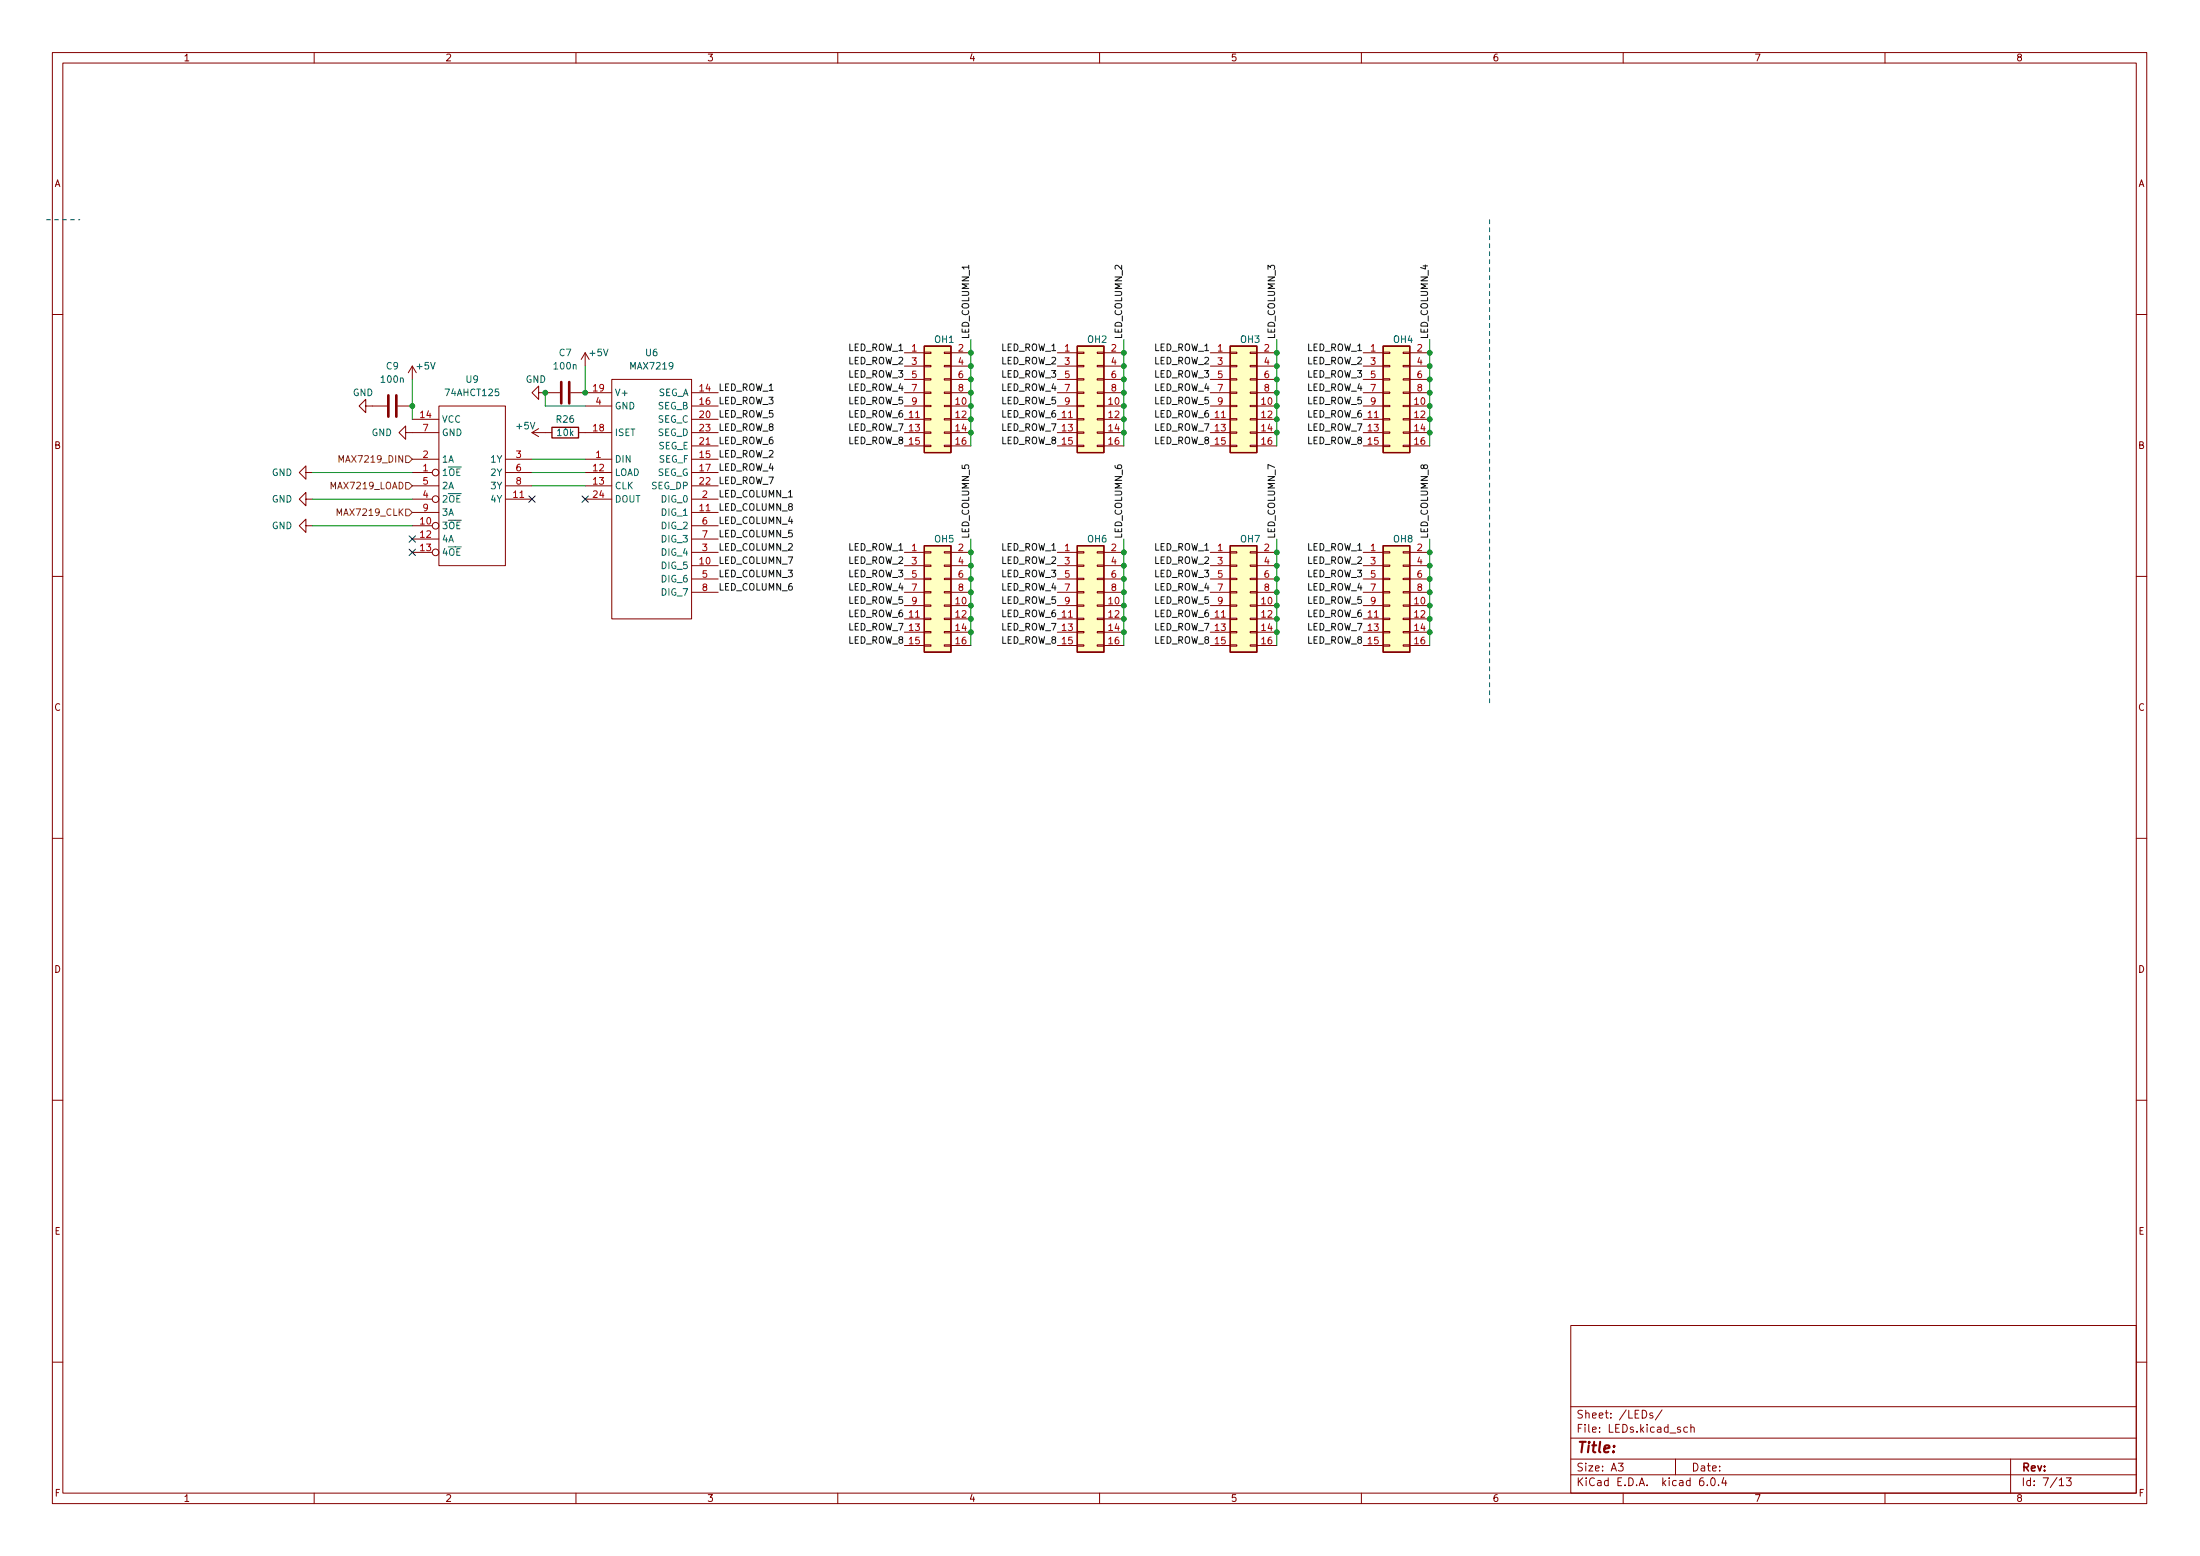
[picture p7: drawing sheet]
<svg xmlns="http://www.w3.org/2000/svg" width="420mm" height="297mm" viewBox="0 0 420 297" stroke-linecap="round" stroke-linejoin="round" font-family="sans-serif">
<g fill="none" stroke="#840000" stroke-width=".19">
<path d="M10 10h400v277h-400zM12 12h396v273h-396zM60 10v2M110 10v2M160 10v2M210 10v2M260 10v2M310 10v2M360 10v2M10 60h2M69.8 77.5v-1.3l-1.2 1.3 1.2 1.3v-1.3h4.1M75.9 77.5h2.8"/>
<path d="M78.7 69.9l-.7 1.3M78.7 69.9v2.5M78.7 69.9l.8 1.3M83.8 77.5h12.7v30.5h-12.7zM102.9 75v-1.3l-1.3 1.3 1.3 1.2v-1.2h4M109 75h7.8M111.8 77.5h5M111.8 67.3l-.8 1.3M111.8 67.3v2.6M111.8 67.3l.7 1.3M116.8 72.4h15.3v45.7h-15.3zM132.1 77.5h5.1"/>
<path d="M132.1 75h5.1M172.7 67.3h3.8M172.7 77.5h3.8M172.7 69.9h3.8M172.7 72.4h3.8M172.7 75h3.8M176.5 79.9h1.3v.3h-1.3zM176.5 77.4h1.3v.2h-1.3zM176.5 74.8h1.3v.3h-1.3zM176.5 72.3h1.3v.3h-1.3zM176.5 69.8h1.3v.2h-1.3zM176.5 67.2h1.3v.3h-1.3z"/>
<path d="M180.3 79.9h1.3v.3h-1.3zM180.3 77.4h1.3v.2h-1.3zM180.3 74.8h1.3v.3h-1.3zM180.3 72.3h1.3v.3h-1.3zM180.3 69.8h1.3v.2h-1.3zM180.3 67.2h1.3v.3h-1.3zM181.6 67.3h3.8M181.6 77.5h3.8M181.6 69.9h3.8M181.6 72.4h3.8M181.6 75h3.8M201.9 67.3h3.8"/>
<path d="M201.9 77.5h3.8M201.9 69.9h3.8M201.9 72.4h3.8M201.9 75h3.8M205.7 79.9h1.3v.3h-1.3zM205.7 77.4h1.3v.2h-1.3zM205.7 74.8h1.3v.3h-1.3zM205.7 72.3h1.3v.3h-1.3zM205.7 69.8h1.3v.2h-1.3zM205.7 67.2h1.3v.3h-1.3zM209.5 79.9h1.3v.3h-1.3zM209.5 77.4h1.3v.2h-1.3z"/>
<path d="M209.5 74.8h1.3v.3h-1.3zM209.5 72.3h1.3v.3h-1.3zM209.5 69.8h1.3v.2h-1.3zM209.5 67.2h1.3v.3h-1.3zM210.8 67.3h3.8M210.8 77.5h3.8M210.8 69.9h3.8M210.8 72.4h3.8M210.8 75h3.8M231.1 67.3h3.8M231.1 77.5h3.8M231.1 69.9h3.8"/>
<path d="M231.1 72.4h3.8M231.1 75h3.8M234.9 79.9h1.3v.3h-1.3zM234.9 77.4h1.3v.2h-1.3zM234.9 74.8h1.3v.3h-1.3zM234.9 72.3h1.3v.3h-1.3zM234.9 69.8h1.3v.2h-1.3zM234.9 67.2h1.3v.3h-1.3zM238.8 79.9h1.2v.3h-1.2zM238.8 77.4h1.2v.2h-1.2zM238.8 74.8h1.2v.3h-1.2zM238.8 72.3h1.2v.3h-1.2z"/>
<path d="M238.8 69.8h1.2v.2h-1.2zM238.8 67.2h1.2v.3h-1.2zM240 67.3h3.8M240 77.5h3.8M240 69.9h3.8M240 72.4h3.8M240 75h3.8M260.3 67.3h3.9M260.3 77.5h3.9M260.3 69.9h3.9M260.3 72.4h3.9M260.3 75h3.9"/>
<path d="M264.2 79.9h1.2v.3h-1.2zM264.2 77.4h1.2v.2h-1.2zM264.2 74.8h1.2v.3h-1.2zM264.2 72.3h1.2v.3h-1.2zM264.2 69.8h1.2v.2h-1.2zM264.2 67.2h1.2v.3h-1.2zM268 79.9h1.2v.3h-1.2zM268 77.4h1.2v.2h-1.2zM268 74.8h1.2v.3h-1.2zM268 72.3h1.2v.3h-1.2zM268 69.8h1.2v.2h-1.2zM268 67.2h1.2v.3h-1.2z"/>
<path d="M269.2 67.3h3.8M269.2 77.5h3.8M269.2 69.9h3.8M269.2 72.4h3.8M269.2 75h3.8M408 60h2M58.4 95.3v-1.3l-1.3 1.3 1.3 1.3v-1.3h1.3M58.4 90.2v-1.3l-1.3 1.3 1.3 1.3v-1.3h1.3M77.5 82.6v-1.3l-1.3 1.3 1.3 1.3v-1.3h6.3M78.7 80h5.1M78.7 90.2h3.8M78.7 95.3h3.8"/>
<path d="M78.7 87.7h5.1M78.7 92.7h5.1M78.7 97.8h5.1M96.5 90.2h5.1M96.5 95.3h5.1M96.5 87.7h5.1M96.5 92.7h5.1M101.6 82.6h3.8M101.6 82.6l1.3 .7M102.9 81.8l-1.3 .8M110.5 82.6h6.3M111.8 90.2h5"/>
<path d="M111.8 95.3h5M111.8 87.7h5M111.8 92.7h5M132.1 80h5.1M132.1 90.2h5.1M132.1 95.3h5.1M132.1 87.7h5.1M132.1 92.7h5.1M132.1 82.6h5.1M132.1 97.8h5.1M132.1 85.1h5.1M172.7 80h3.8"/>
<path d="M172.7 82.6h3.8M172.7 85.1h3.8M176.5 85h1.3v.3h-1.3zM176.5 82.5h1.3v.2h-1.3zM180.3 85h1.3v.3h-1.3zM180.3 82.5h1.3v.2h-1.3zM181.6 80h3.8M181.6 82.6h3.8M181.6 85.1h3.8M201.9 80h3.8M201.9 82.6h3.8M201.9 85.1h3.8"/>
<path d="M205.7 85h1.3v.3h-1.3zM205.7 82.5h1.3v.2h-1.3zM209.5 85h1.3v.3h-1.3zM209.5 82.5h1.3v.2h-1.3zM210.8 80h3.8M210.8 82.6h3.8M210.8 85.1h3.8M231.1 80h3.8M231.1 82.6h3.8M231.1 85.1h3.8M234.9 85h1.3v.3h-1.3zM234.9 82.5h1.3v.2h-1.3z"/>
<path d="M238.8 85h1.2v.3h-1.2zM238.8 82.5h1.2v.2h-1.2zM240 80h3.8M240 82.6h3.8M240 85.1h3.8M260.3 80h3.9M260.3 82.6h3.9M260.3 85.1h3.9M264.2 85h1.2v.3h-1.2zM264.2 82.5h1.2v.2h-1.2zM268 85h1.2v.3h-1.2zM268 82.5h1.2v.2h-1.2z"/>
<path d="M269.2 80h3.8M269.2 82.6h3.8M269.2 85.1h3.8M10 110h2M58.4 100.4v-1.3l-1.3 1.3 1.3 1.2v-1.2h1.3M78.7 100.4h3.8M78.7 102.9h5.1M78.7 105.4h3.8M132.1 100.4h5.1M132.1 102.9h5.1M132.1 105.4h5.1M132.1 108h5.1"/>
<path d="M132.1 110.5h5.1M132.1 113.1h5.1M172.7 105.4h3.8M172.7 115.6h3.8M172.7 118.1h3.8M172.7 108h3.8M172.7 110.5h3.8M172.7 113.1h3.8M176.5 118h1.3v.3h-1.3zM176.5 115.5h1.3v.2h-1.3zM176.5 112.9h1.3v.3h-1.3zM176.5 110.4h1.3v.3h-1.3z"/>
<path d="M176.5 107.9h1.3v.2h-1.3zM176.5 105.3h1.3v.3h-1.3zM180.3 118h1.3v.3h-1.3zM180.3 115.5h1.3v.2h-1.3zM180.3 112.9h1.3v.3h-1.3zM180.3 110.4h1.3v.3h-1.3zM180.3 107.9h1.3v.2h-1.3zM180.3 105.3h1.3v.3h-1.3zM181.6 105.4h3.8M181.6 115.6h3.8M181.6 118.1h3.8M181.6 108h3.8"/>
<path d="M181.6 110.5h3.8M181.6 113.1h3.8M201.9 105.4h3.8M201.9 115.6h3.8M201.9 118.1h3.8M201.9 108h3.8M201.9 110.5h3.8M201.9 113.1h3.8M205.7 118h1.3v.3h-1.3zM205.7 115.5h1.3v.2h-1.3zM205.7 112.9h1.3v.3h-1.3zM205.7 110.4h1.3v.3h-1.3z"/>
<path d="M205.7 107.9h1.3v.2h-1.3zM205.7 105.3h1.3v.3h-1.3zM209.5 118h1.3v.3h-1.3zM209.5 115.5h1.3v.2h-1.3zM209.5 112.9h1.3v.3h-1.3zM209.5 110.4h1.3v.3h-1.3zM209.5 107.9h1.3v.2h-1.3zM209.5 105.3h1.3v.3h-1.3zM210.8 105.4h3.8M210.8 115.6h3.8M210.8 118.1h3.8M210.8 108h3.8"/>
<path d="M210.8 110.5h3.8M210.8 113.1h3.8M231.1 105.4h3.8M231.1 115.6h3.8M231.1 118.1h3.8M231.1 108h3.8M231.1 110.5h3.8M231.1 113.1h3.8M234.9 118h1.3v.3h-1.3zM234.9 115.5h1.3v.2h-1.3zM234.9 112.9h1.3v.3h-1.3zM234.9 110.4h1.3v.3h-1.3z"/>
<path d="M234.9 107.9h1.3v.2h-1.3zM234.9 105.3h1.3v.3h-1.3zM238.8 118h1.2v.3h-1.2zM238.8 115.5h1.2v.2h-1.2zM238.8 112.9h1.2v.3h-1.2zM238.8 110.4h1.2v.3h-1.2zM238.8 107.9h1.2v.2h-1.2zM238.8 105.3h1.2v.3h-1.2zM240 105.4h3.8M240 115.6h3.8M240 118.1h3.8M240 108h3.8"/>
<path d="M240 110.5h3.8M240 113.1h3.8M260.3 105.4h3.9M260.3 115.6h3.9M260.3 118.1h3.9M260.3 108h3.9M260.3 110.5h3.9M260.3 113.1h3.9M264.2 118h1.2v.3h-1.2zM264.2 115.5h1.2v.2h-1.2zM264.2 112.9h1.2v.3h-1.2zM264.2 110.4h1.2v.3h-1.2z"/>
<path d="M264.2 107.9h1.2v.2h-1.2zM264.2 105.3h1.2v.3h-1.2zM268 118h1.2v.3h-1.2zM268 115.5h1.2v.2h-1.2zM268 112.9h1.2v.3h-1.2zM268 110.4h1.2v.3h-1.2zM268 107.9h1.2v.2h-1.2zM268 105.3h1.2v.3h-1.2zM269.2 105.4h3.8M269.2 115.6h3.8M269.2 118.1h3.8M269.2 108h3.8"/>
<path d="M269.2 110.5h3.8M269.2 113.1h3.8M408 110h2M172.7 120.7h3.8M172.7 123.2h3.8M176.5 123.1h1.3v.3h-1.3zM176.5 120.6h1.3v.2h-1.3zM180.3 123.1h1.3v.3h-1.3zM180.3 120.6h1.3v.2h-1.3zM181.6 120.7h3.8M181.6 123.2h3.8M201.9 120.7h3.8"/>
<path d="M201.9 123.2h3.8M205.7 123.1h1.3v.3h-1.3zM205.7 120.6h1.3v.2h-1.3zM209.5 123.1h1.3v.3h-1.3zM209.5 120.6h1.3v.2h-1.3zM210.8 120.7h3.8M210.8 123.2h3.8M231.1 120.7h3.8M231.1 123.2h3.8M234.9 123.1h1.3v.3h-1.3zM234.9 120.6h1.3v.2h-1.3zM238.8 123.1h1.2v.3h-1.2z"/>
<path d="M238.8 120.6h1.2v.2h-1.2zM240 120.7h3.8M240 123.2h3.8M260.3 120.7h3.9M260.3 123.2h3.9M264.2 123.1h1.2v.3h-1.2zM264.2 120.6h1.2v.2h-1.2zM268 123.1h1.2v.3h-1.2zM268 120.6h1.2v.2h-1.2zM269.2 120.7h3.8M269.2 123.2h3.8M10 160h2"/>
<path d="M408 160h2M10 210h2M408 210h2M300 253h108v32h-108zM10 260h2M300 278.5h108M300 274.5h108M300 268.5h108M309.1 279.3h.9l-.5 .6 .4 .1v.7l-.2 .1-.6-.1M315.6 269.8l-.3-.1-.2 .2v.2l.5 .2v.3h-.5M317.4 269.1l-1.3 2M320 278.5v3"/>
<path d="M322.3 272.5l-.4-.1-.3 .3 .1 .6h.6M322.9 272.6l.2-.2 .4 .1 .1 .9M322.9 271.9v1.5M384 278.5v6.5M408 260h2M60 285v2M110 285v2M160 285v2M210 285v2M260 285v2M300 281.5h108M310 285v2"/>
<path d="M325.3 282.1a.59 .59 0 0 0-.7 .7v.5l.1 .2 .4 .1 .3-.1v-.5l-.1-.2-.4-.1-.3 .3M326.1 283.5v.1M326.8 282.3l.3-.2a.8 .8 0 0 1 .5 .8 .8 .8 0 0 1-.5 .7l-.3-.1-.1-.5zM328.2 283.5v.1M329.2 282l-.3 1.1h.9M329.6 282.6v1M360 285v2M393.3 282.5l.4-.4v1.5M393.3 283.6h.8M394.6 282.1h1l-.5 .6 .4 .1v.7l-.2 .1-.7-.1"/>
<circle cx="83.2" cy="90.2" r=".63"/>
<circle cx="83.2" cy="95.3" r=".63"/>
<circle cx="83.2" cy="100.4" r=".63"/>
<circle cx="83.2" cy="105.4" r=".63"/>
</g>
<g fill="#ffffc2" stroke="#ffffc2" stroke-width=".19">
<path d="M234.9 66.1h5.1v20.3h-5.1z"/>
<path d="M205.7 66.1h5.1v20.3h-5.1z"/>
<path d="M264.2 66.1h5v20.3h-5z"/>
<path d="M264.2 104.2h5v20.3h-5z"/>
<path d="M205.7 104.2h5.1v20.3h-5.1z"/>
<path d="M176.5 66.1h5.1v20.3h-5.1z"/>
<path d="M234.9 104.2h5.1v20.3h-5.1z"/>
<path d="M176.5 104.2h5.1v20.3h-5.1z"/>
</g>
<path d="M176.5 66.1h5.1v20.3h-5.1zM205.7 66.1h5.1v20.3h-5.1zM234.9 66.1h5.1v20.3h-5.1zM264.2 66.1h5v20.3h-5zM105.4 81.6h5.1v2h-5.1zM176.5 104.2h5.1v20.3h-5.1zM205.7 104.2h5.1v20.3h-5.1zM234.9 104.2h5.1v20.3h-5.1zM264.2 104.2h5v20.3h-5z" fill="none" stroke="#840000" stroke-width=".25"/>
<path d="M74.2 75.5v4M75.7 75.5v4M107.2 72.9v4.1M108.7 72.9v4.1" fill="none" stroke="#840000" stroke-width=".51"/>
<path d="M64.7 88.2v-1.2l.5 .9 .4-.9v1.2M77.5 92.1h.6l.6 .6-.6 .7h-.6zM77.5 97.2h.6l.6 .6-.6 .7h-.6zM77.5 87h.6l.6 .7-.6 .6h-.6z" fill="none" stroke="#725600" stroke-width=".19"/>
<path d="M8.9 41.9h6.3M284.5 41.9v92.8" fill="none" stroke="#0000c2" stroke-width=".19" stroke-dasharray=".8 .8"/>
<g fill="none" stroke="#009600" stroke-width=".19">
<path d="M78.7 72.4v7.6M104.1 75v2.5h7.7M111.8 69.9v5.1M185.4 64.8v20.3M214.6 64.8v20.3M243.8 64.8v20.3M273 64.8v20.3M59.7 90.2h19M59.7 95.3h19M101.6 90.2h10.2M101.6 92.7h10.2M101.6 87.7h10.2"/>
<path d="M59.7 100.4h19M185.4 102.9v20.3M214.6 102.9v20.3M243.8 102.9v20.3M273 102.9v20.3"/>
</g>
<path d="M101 94.7l1.2 1.2M102.2 94.7l-1.2 1.2M111.2 94.7l1.2 1.2M112.4 94.7l-1.2 1.2M78.1 102.3l1.2 1.2M78.1 104.8l1.2 1.3M79.3 102.3l-1.2 1.2M79.3 104.8l-1.2 1.3" fill="none" stroke="#000084" stroke-width=".19"/>
<g fill="#009600" stroke="#009600" stroke-width=".19">
<circle cx="185.4" cy="105.4" r=".46"/>
<circle cx="214.6" cy="120.7" r=".46"/>
<circle cx="214.6" cy="113.1" r=".46"/>
<circle cx="214.6" cy="115.6" r=".46"/>
<circle cx="185.4" cy="108" r=".46"/>
<circle cx="185.4" cy="110.5" r=".46"/>
<circle cx="185.4" cy="120.7" r=".46"/>
<circle cx="214.6" cy="80" r=".46"/>
<circle cx="214.6" cy="82.6" r=".46"/>
<circle cx="214.6" cy="105.4" r=".46"/>
<circle cx="214.6" cy="72.4" r=".46"/>
<circle cx="214.6" cy="67.3" r=".46"/>
<circle cx="214.6" cy="69.9" r=".46"/>
<circle cx="243.8" cy="69.9" r=".46"/>
<circle cx="243.8" cy="67.3" r=".46"/>
<circle cx="243.8" cy="72.4" r=".46"/>
<circle cx="214.6" cy="77.5" r=".46"/>
<circle cx="214.6" cy="75" r=".46"/>
<circle cx="243.8" cy="75" r=".46"/>
<circle cx="243.8" cy="80" r=".46"/>
<circle cx="243.8" cy="77.5" r=".46"/>
<circle cx="243.8" cy="82.6" r=".46"/>
<circle cx="243.8" cy="110.5" r=".46"/>
<circle cx="243.8" cy="105.4" r=".46"/>
<circle cx="243.8" cy="108" r=".46"/>
<circle cx="273" cy="108" r=".46"/>
<circle cx="273" cy="113.1" r=".46"/>
<circle cx="273" cy="105.4" r=".46"/>
<circle cx="273" cy="110.5" r=".46"/>
<circle cx="243.8" cy="115.6" r=".46"/>
<circle cx="243.8" cy="120.7" r=".46"/>
<circle cx="243.8" cy="118.1" r=".46"/>
<circle cx="273" cy="115.6" r=".46"/>
<circle cx="273" cy="118.1" r=".46"/>
<circle cx="273" cy="120.7" r=".46"/>
<circle cx="243.8" cy="113.1" r=".46"/>
<circle cx="185.4" cy="82.6" r=".46"/>
<circle cx="185.4" cy="72.4" r=".46"/>
<circle cx="185.4" cy="77.5" r=".46"/>
<circle cx="111.8" cy="75" r=".46"/>
<circle cx="273" cy="82.6" r=".46"/>
<circle cx="273" cy="77.5" r=".46"/>
<circle cx="273" cy="80" r=".46"/>
<circle cx="273" cy="72.4" r=".46"/>
<circle cx="273" cy="69.9" r=".46"/>
<circle cx="273" cy="75" r=".46"/>
<circle cx="273" cy="67.3" r=".46"/>
<circle cx="214.6" cy="110.5" r=".46"/>
<circle cx="214.6" cy="108" r=".46"/>
<circle cx="214.6" cy="118.1" r=".46"/>
<circle cx="185.4" cy="80" r=".46"/>
<circle cx="185.4" cy="75" r=".46"/>
<circle cx="185.4" cy="69.9" r=".46"/>
<circle cx="185.4" cy="118.1" r=".46"/>
<circle cx="185.4" cy="115.6" r=".46"/>
<circle cx="185.4" cy="113.1" r=".46"/>
<circle cx="185.4" cy="67.3" r=".46"/>
<circle cx="78.7" cy="77.5" r=".46"/>
<circle cx="104.1" cy="75" r=".46"/>
</g>
<text font-size="2.8" fill="#840000" x="301" y="277.3">Title:</text>
<g font-size="2.1" fill="#840000">
<text x="301" y="273.5">File: LEDs.kicad_sch</text>
<text x="301" y="270.8">Sheet: /LEDs/</text>
<text x="301" y="280.9">Size: A3</text>
<text x="323" y="280.9">Date:</text>
<text x="386" y="280.9">Rev:</text>
<text x="301" y="283.7">KiCad E.D.A. kicad 6.0.4</text>
<text x="386" y="283.7">Id: 7/13</text>
</g>
<g font-size="1.8" fill="#840000">
<text x="35" y="11.7">1</text>
<text x="85" y="11.7">2</text>
<text x="135" y="11.7">3</text>
<text x="185" y="11.7">4</text>
<text x="235" y="11.7">5</text>
<text x="285" y="11.7">6</text>
<text x="335" y="11.7">7</text>
<text x="385" y="11.7">8</text>
<text x="10.3" y="35.7">A</text>
<text x="408.3" y="35.7">A</text>
<text x="10.3" y="85.7">B</text>
<text x="408.3" y="85.7">B</text>
<text x="10.3" y="135.7">C</text>
<text x="408.3" y="135.7">C</text>
<text x="10.3" y="185.7">D</text>
<text x="408.3" y="185.7">D</text>
<text x="10.4" y="235.7">E</text>
<text x="408.4" y="235.7">E</text>
<text x="10.4" y="285.7">F</text>
<text x="35" y="286.7">1</text>
<text x="85" y="286.7">2</text>
<text x="135" y="286.7">3</text>
<text x="185" y="286.7">4</text>
<text x="235" y="286.7">5</text>
<text x="285" y="286.7">6</text>
<text x="335" y="286.7">7</text>
<text x="385" y="286.7">8</text>
<text x="408.4" y="285.7">F</text>
</g>
<g font-size="1.8" fill="#006464">
<text x="178.5" y="65.4">OH1</text>
<text x="207.7" y="65.4">OH2</text>
<text x="236.9" y="65.4">OH3</text>
<text x="266.2" y="65.4">OH4</text>
<text x="73.8" y="70.5">C9</text>
<text x="79.7" y="70.5">+5V</text>
<text x="105.9" y="70.5">100n</text>
<text x="106.8" y="68">C7</text>
<text x="112.7" y="68">+5V</text>
<text x="120.5" y="70.5">MAX7219</text>
<text x="123.3" y="68">U6</text>
<text x="67.4" y="75.6">GND</text>
<text x="72.9" y="73.1">100n</text>
<text x="85.3" y="75.6">74AHCT125</text>
<text x="89" y="73.1">U9</text>
<text x="100.4" y="73.1">GND</text>
<text x="117.3" y="75.6">V+</text>
<text x="125.6" y="75.6">SEG_A</text>
<text x="71" y="83.2">GND</text>
<text x="84.3" y="80.7">VCC</text>
<text x="84.3" y="83.2">GND</text>
<text x="98.7" y="82">+5V</text>
<text x="106.3" y="80.7">R26</text>
<text x="106.5" y="83.2">10k</text>
<text x="117.3" y="83.2">ISET</text>
<text x="117.3" y="78.1">GND</text>
<text x="125.6" y="78.1">SEG_B</text>
<text x="125.6" y="80.7">SEG_C</text>
<text x="125.6" y="83.2">SEG_D</text>
<text x="84.3" y="88.3">1A</text>
<text x="93.8" y="88.3">1Y</text>
<text x="117.3" y="88.3">DIN</text>
<text x="125.7" y="85.8">SEG_E</text>
<text x="125.8" y="88.3">SEG_F</text>
<text x="51.9" y="95.9">GND</text>
<text x="51.9" y="90.8">GND</text>
<text x="84.3" y="90.8">1~{OE}</text>
<text x="84.3" y="95.9">2~{OE}</text>
<text x="84.3" y="93.4">2A</text>
<text x="93.8" y="95.9">4Y</text>
<text x="93.8" y="90.8">2Y</text>
<text x="93.8" y="93.4">3Y</text>
<text x="117.3" y="90.8">LOAD</text>
<text x="117.3" y="93.4">CLK</text>
<text x="117.3" y="95.9">DOUT</text>
<text x="124.4" y="93.4">SEG_DP</text>
<text x="125.5" y="90.8">SEG_G</text>
<text x="126.5" y="95.9">DIG_0</text>
<text x="51.9" y="101">GND</text>
<text x="84.3" y="101">3~{OE}</text>
<text x="84.3" y="98.5">3A</text>
<text x="126.5" y="98.5">DIG_1</text>
<text x="126.5" y="101">DIG_2</text>
<text x="84.3" y="103.5">4A</text>
<text x="84.3" y="106.1">4~{OE}</text>
<text x="126.5" y="106.1">DIG_4</text>
<text x="126.5" y="103.5">DIG_3</text>
<text x="178.5" y="103.5">OH5</text>
<text x="207.7" y="103.5">OH6</text>
<text x="236.9" y="103.5">OH7</text>
<text x="266.2" y="103.5">OH8</text>
<text x="126.5" y="108.6">DIG_5</text>
<text x="126.5" y="111.2">DIG_6</text>
<text x="126.5" y="113.7">DIG_7</text>
</g>
<g font-size="1.8" fill="#0f0f0f">
<text x="185.1" y="64.8" transform="rotate(-90 185.1 64.8)">LED_COLUMN_1</text>
<text x="214.3" y="64.8" transform="rotate(-90 214.3 64.8)">LED_COLUMN_2</text>
<text x="243.5" y="64.8" transform="rotate(-90 243.5 64.8)">LED_COLUMN_3</text>
<text x="272.7" y="64.8" transform="rotate(-90 272.7 64.8)">LED_COLUMN_4</text>
<text x="161.9" y="67">LED_ROW_1</text>
<text x="161.9" y="69.5">LED_ROW_2</text>
<text x="191.1" y="67">LED_ROW_1</text>
<text x="191.1" y="69.5">LED_ROW_2</text>
<text x="220.3" y="69.5">LED_ROW_2</text>
<text x="220.3" y="67">LED_ROW_1</text>
<text x="249.5" y="69.5">LED_ROW_2</text>
<text x="249.5" y="67">LED_ROW_1</text>
<text x="137.2" y="77.2">LED_ROW_3</text>
<text x="137.2" y="74.6">LED_ROW_1</text>
<text x="161.9" y="74.6">LED_ROW_4</text>
<text x="161.9" y="77.2">LED_ROW_5</text>
<text x="161.9" y="72.1">LED_ROW_3</text>
<text x="191.1" y="72.1">LED_ROW_3</text>
<text x="191.1" y="74.6">LED_ROW_4</text>
<text x="191.1" y="77.2">LED_ROW_5</text>
<text x="220.3" y="72.1">LED_ROW_3</text>
<text x="220.3" y="74.6">LED_ROW_4</text>
<text x="220.3" y="77.2">LED_ROW_5</text>
<text x="249.5" y="74.6">LED_ROW_4</text>
<text x="249.5" y="72.1">LED_ROW_3</text>
<text x="249.5" y="77.2">LED_ROW_5</text>
<text x="137.2" y="82.2">LED_ROW_8</text>
<text x="137.2" y="79.7">LED_ROW_5</text>
<text x="161.9" y="82.2">LED_ROW_7</text>
<text x="161.9" y="79.7">LED_ROW_6</text>
<text x="191.1" y="79.7">LED_ROW_6</text>
<text x="191.1" y="82.2">LED_ROW_7</text>
<text x="220.3" y="79.7">LED_ROW_6</text>
<text x="220.3" y="82.2">LED_ROW_7</text>
<text x="249.5" y="79.7">LED_ROW_6</text>
<text x="249.5" y="82.2">LED_ROW_7</text>
<text x="137.2" y="84.8">LED_ROW_6</text>
<text x="137.2" y="89.9">LED_ROW_4</text>
<text x="137.2" y="87.3">LED_ROW_2</text>
<text x="161.9" y="84.8">LED_ROW_8</text>
<text x="191.1" y="84.8">LED_ROW_8</text>
<text x="220.3" y="84.8">LED_ROW_8</text>
<text x="249.5" y="84.8">LED_ROW_8</text>
<text x="137.2" y="92.4">LED_ROW_7</text>
<text x="137.2" y="94.9">LED_COLUMN_1</text>
<text x="137.2" y="97.5">LED_COLUMN_8</text>
<text x="137.2" y="100">LED_COLUMN_4</text>
<text x="137.2" y="105.1">LED_COLUMN_2</text>
<text x="137.2" y="107.6">LED_COLUMN_7</text>
<text x="137.2" y="102.6">LED_COLUMN_5</text>
<text x="161.9" y="105.1">LED_ROW_1</text>
<text x="161.9" y="107.6">LED_ROW_2</text>
<text x="185.1" y="102.9" transform="rotate(-90 185.1 102.9)">LED_COLUMN_5</text>
<text x="191.1" y="107.6">LED_ROW_2</text>
<text x="191.1" y="105.1">LED_ROW_1</text>
<text x="214.3" y="102.9" transform="rotate(-90 214.3 102.9)">LED_COLUMN_6</text>
<text x="220.3" y="105.1">LED_ROW_1</text>
<text x="220.3" y="107.6">LED_ROW_2</text>
<text x="243.5" y="102.9" transform="rotate(-90 243.5 102.9)">LED_COLUMN_7</text>
<text x="249.5" y="107.6">LED_ROW_2</text>
<text x="249.5" y="105.1">LED_ROW_1</text>
<text x="272.7" y="102.9" transform="rotate(-90 272.7 102.9)">LED_COLUMN_8</text>
<text x="137.2" y="110.2">LED_COLUMN_3</text>
<text x="137.2" y="112.7">LED_COLUMN_6</text>
<text x="161.9" y="112.7">LED_ROW_4</text>
<text x="161.9" y="110.2">LED_ROW_3</text>
<text x="191.1" y="110.2">LED_ROW_3</text>
<text x="191.1" y="112.7">LED_ROW_4</text>
<text x="220.3" y="110.2">LED_ROW_3</text>
<text x="220.3" y="112.7">LED_ROW_4</text>
<text x="249.5" y="110.2">LED_ROW_3</text>
<text x="249.5" y="112.7">LED_ROW_4</text>
<text x="161.9" y="115.3">LED_ROW_5</text>
<text x="161.9" y="117.8">LED_ROW_6</text>
<text x="191.1" y="117.8">LED_ROW_6</text>
<text x="191.1" y="115.3">LED_ROW_5</text>
<text x="220.3" y="115.3">LED_ROW_5</text>
<text x="220.3" y="117.8">LED_ROW_6</text>
<text x="249.5" y="115.3">LED_ROW_5</text>
<text x="249.5" y="117.8">LED_ROW_6</text>
<text x="161.9" y="122.9">LED_ROW_8</text>
<text x="161.9" y="120.3">LED_ROW_7</text>
<text x="191.1" y="120.3">LED_ROW_7</text>
<text x="191.1" y="122.9">LED_ROW_8</text>
<text x="220.3" y="120.3">LED_ROW_7</text>
<text x="220.3" y="122.9">LED_ROW_8</text>
<text x="249.5" y="120.3">LED_ROW_7</text>
<text x="249.5" y="122.9">LED_ROW_8</text>
</g>
<g font-size="1.8" fill="#a90000">
<text x="174.1" y="67.1">1</text>
<text x="174.1" y="69.6">3</text>
<text x="183" y="67.1">2</text>
<text x="183" y="69.6">4</text>
<text x="203.3" y="67.1">1</text>
<text x="203.3" y="69.6">3</text>
<text x="212.2" y="67.1">2</text>
<text x="212.2" y="69.6">4</text>
<text x="232.6" y="67.1">1</text>
<text x="232.6" y="69.6">3</text>
<text x="241.4" y="67.1">2</text>
<text x="241.4" y="69.6">4</text>
<text x="261.8" y="67.1">1</text>
<text x="261.8" y="69.6">3</text>
<text x="270.7" y="67.1">2</text>
<text x="270.7" y="69.6">4</text>
<text x="113.3" y="74.7">19</text>
<text x="113.8" y="77.3">4</text>
<text x="133.6" y="74.7">14</text>
<text x="133.6" y="77.3">16</text>
<text x="174.1" y="72.2">5</text>
<text x="174.1" y="74.7">7</text>
<text x="174.1" y="77.3">9</text>
<text x="182.5" y="77.3">10</text>
<text x="183" y="72.2">6</text>
<text x="183" y="74.7">8</text>
<text x="203.3" y="72.2">5</text>
<text x="203.3" y="74.7">7</text>
<text x="203.3" y="77.3">9</text>
<text x="211.7" y="77.3">10</text>
<text x="212.2" y="72.2">6</text>
<text x="212.2" y="74.7">8</text>
<text x="232.6" y="72.2">5</text>
<text x="232.6" y="74.7">7</text>
<text x="232.6" y="77.3">9</text>
<text x="241" y="77.3">10</text>
<text x="241.4" y="72.2">6</text>
<text x="241.4" y="74.7">8</text>
<text x="261.8" y="72.2">5</text>
<text x="261.8" y="74.7">7</text>
<text x="261.8" y="77.3">9</text>
<text x="270.2" y="77.3">10</text>
<text x="270.7" y="72.2">6</text>
<text x="270.7" y="74.7">8</text>
<text x="80.3" y="79.8">14</text>
<text x="80.8" y="82.3">7</text>
<text x="113.3" y="82.3">18</text>
<text x="133.6" y="79.8">20</text>
<text x="133.6" y="82.3">23</text>
<text x="173.6" y="79.8">11</text>
<text x="173.6" y="82.3">13</text>
<text x="182.5" y="79.8">12</text>
<text x="182.5" y="82.3">14</text>
<text x="202.9" y="79.8">11</text>
<text x="202.9" y="82.3">13</text>
<text x="211.7" y="79.8">12</text>
<text x="211.7" y="82.3">14</text>
<text x="232.1" y="79.8">11</text>
<text x="232.1" y="82.3">13</text>
<text x="241" y="79.8">12</text>
<text x="241" y="82.3">14</text>
<text x="261.3" y="79.8">11</text>
<text x="261.3" y="82.3">13</text>
<text x="270.2" y="79.8">12</text>
<text x="270.2" y="82.3">14</text>
<text x="80.8" y="90">1</text>
<text x="80.8" y="87.4">2</text>
<text x="98.6" y="87.4">3</text>
<text x="98.6" y="90">6</text>
<text x="113.3" y="90">12</text>
<text x="113.8" y="87.4">1</text>
<text x="133.6" y="87.4">15</text>
<text x="133.6" y="90">17</text>
<text x="133.6" y="84.9">21</text>
<text x="173.6" y="84.9">15</text>
<text x="182.5" y="84.9">16</text>
<text x="202.9" y="84.9">15</text>
<text x="211.7" y="84.9">16</text>
<text x="232.1" y="84.9">15</text>
<text x="241" y="84.9">16</text>
<text x="261.3" y="84.9">15</text>
<text x="270.2" y="84.9">16</text>
<text x="80.8" y="95">4</text>
<text x="80.8" y="92.5">5</text>
<text x="98.1" y="95">11</text>
<text x="98.6" y="92.5">8</text>
<text x="113.3" y="92.5">13</text>
<text x="113.3" y="95">24</text>
<text x="133.6" y="92.5">22</text>
<text x="134.1" y="95">2</text>
<text x="80.3" y="100.1">10</text>
<text x="80.8" y="97.6">9</text>
<text x="133.6" y="97.6">11</text>
<text x="134.1" y="100.1">6</text>
<text x="80.3" y="102.7">12</text>
<text x="80.3" y="105.2">13</text>
<text x="133.6" y="107.7">10</text>
<text x="134.1" y="105.2">3</text>
<text x="134.1" y="102.7">7</text>
<text x="174.1" y="105.2">1</text>
<text x="174.1" y="107.7">3</text>
<text x="183" y="105.2">2</text>
<text x="183" y="107.7">4</text>
<text x="203.3" y="105.2">1</text>
<text x="203.3" y="107.7">3</text>
<text x="212.2" y="105.2">2</text>
<text x="212.2" y="107.7">4</text>
<text x="232.6" y="105.2">1</text>
<text x="232.6" y="107.7">3</text>
<text x="241.4" y="105.2">2</text>
<text x="241.4" y="107.7">4</text>
<text x="261.8" y="105.2">1</text>
<text x="261.8" y="107.7">3</text>
<text x="270.7" y="105.2">2</text>
<text x="270.7" y="107.7">4</text>
<text x="134.1" y="110.3">5</text>
<text x="134.1" y="112.8">8</text>
<text x="174.1" y="110.3">5</text>
<text x="174.1" y="112.8">7</text>
<text x="183" y="110.3">6</text>
<text x="183" y="112.8">8</text>
<text x="203.3" y="110.3">5</text>
<text x="203.3" y="112.8">7</text>
<text x="212.2" y="110.3">6</text>
<text x="212.2" y="112.8">8</text>
<text x="232.6" y="110.3">5</text>
<text x="232.6" y="112.8">7</text>
<text x="241.4" y="110.3">6</text>
<text x="241.4" y="112.8">8</text>
<text x="261.8" y="110.3">5</text>
<text x="261.8" y="112.8">7</text>
<text x="270.7" y="110.3">6</text>
<text x="270.7" y="112.8">8</text>
<text x="173.6" y="117.9">11</text>
<text x="174.1" y="115.4">9</text>
<text x="182.5" y="115.4">10</text>
<text x="182.5" y="117.9">12</text>
<text x="202.9" y="117.9">11</text>
<text x="203.3" y="115.4">9</text>
<text x="211.7" y="115.4">10</text>
<text x="211.7" y="117.9">12</text>
<text x="232.1" y="117.9">11</text>
<text x="232.6" y="115.4">9</text>
<text x="241" y="115.4">10</text>
<text x="241" y="117.9">12</text>
<text x="261.3" y="117.9">11</text>
<text x="261.8" y="115.4">9</text>
<text x="270.2" y="115.4">10</text>
<text x="270.2" y="117.9">12</text>
<text x="173.6" y="120.4">13</text>
<text x="173.6" y="123">15</text>
<text x="182.5" y="120.4">14</text>
<text x="182.5" y="123">16</text>
<text x="202.9" y="120.4">13</text>
<text x="202.9" y="123">15</text>
<text x="211.7" y="120.4">14</text>
<text x="211.7" y="123">16</text>
<text x="232.1" y="120.4">13</text>
<text x="232.1" y="123">15</text>
<text x="241" y="120.4">14</text>
<text x="241" y="123">16</text>
<text x="261.3" y="120.4">13</text>
<text x="261.3" y="123">15</text>
<text x="270.2" y="120.4">14</text>
<text x="270.2" y="123">16</text>
</g>
<g font-size="1.8" fill="#725600">
<text x="65.4" y="88.3">MAX7219_DIN</text>
<text x="63.4" y="93.4">MAX7219_LOAD</text>
<text x="64.8" y="98.5">MAX7219_CLK</text>
</g>
</svg>
